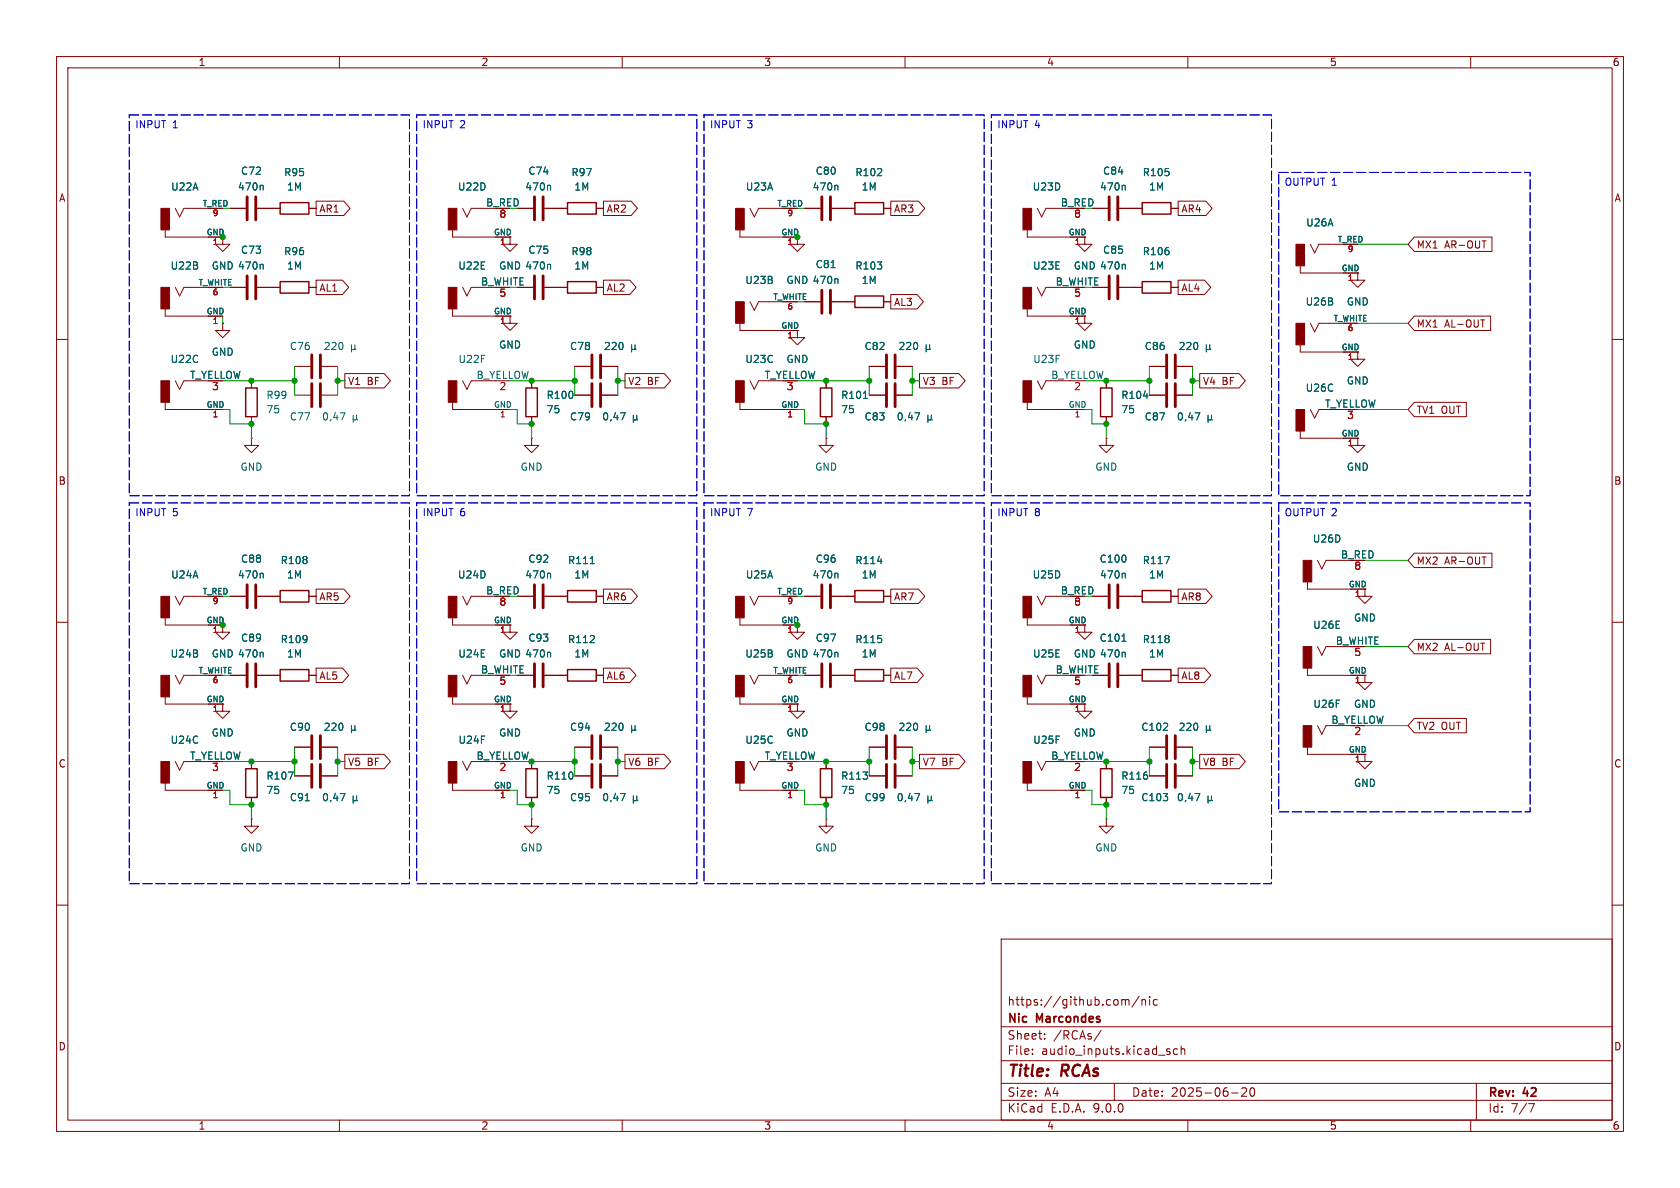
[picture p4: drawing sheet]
<svg xmlns="http://www.w3.org/2000/svg" width="297mm" height="210mm" viewBox="0 0 297 210" stroke-linecap="round" stroke-linejoin="round" font-family="sans-serif">
<g fill="none" stroke="#840000" stroke-width=".18">
<path d="M10 10h277v190h-277zM12 12h273v186h-273zM60 10v2M110 10v2M160 10v2M210 10v2M260 10v2M31 36.8l.7 1.6 .8-1.6h6.9M40.6 36.8h2.8M45.5 36.8h4M54.6 36.8h1.3M55.9 35.6h4.9l1.1 1.2-1.1 1.3h-4.9z"/>
<path d="M81.8 36.8l.7 1.6 .8-1.6h4.3M91.4 36.8h2.8M96.3 36.8h4M105.4 36.8h1.3M106.7 35.6h4.9l1.1 1.2-1.1 1.3h-4.9zM132.6 36.8l.7 1.6 .8-1.6h6.9M142.2 36.8h2.8M147.1 36.8h4M156.2 36.8h1.3M157.5 35.6h4.9l1.1 1.2-1.1 1.3h-4.9zM183.4 36.8l.7 1.6 .8-1.6h4.3M193 36.8h2.8"/>
<path d="M197.9 36.8h4M207 36.8h1.3M208.3 35.6h4.9l1.1 1.2-1.1 1.3h-4.9zM29.2 40.6v1.3h10.2v1.3h1.2l-1.2 1.3-1.3-1.3h1.3M29.2 54.6v1.3h10.2M31 50.8l.7 1.5 .8-1.5h6.9M39.4 57.2v1.2h1.2l-1.2 1.3-1.3-1.3h1.3M39.4 57.2h.1M40.6 50.8h2.8M45.5 50.8h4M54.6 50.8h1.3M55.9 49.5h4.6l1.2 1.3-1.2 1.3h-4.6z"/>
<path d="M80 54.6v1.3h10.2v1.3h1.2l-1.2 1.2-1.3-1.2h1.3M80 40.6v1.3h10.2v1.3h1.2l-1.2 1.3-1.3-1.3h1.3M81.8 50.8l.7 1.5 .8-1.5h1.8M91.4 50.8h2.8M96.3 50.8h4M105.4 50.8h1.3M106.7 49.5h4.6l1.2 1.3-1.2 1.3h-4.6zM130.8 57.2v1.2h10.2v1.3h1.2l-1.2 1.3-1.3-1.3h1.3M130.8 40.6v1.3h10.2v1.3h1.2l-1.2 1.3-1.3-1.3h1.3M132.6 53.3l.7 1.6 .8-1.6h6.9M142.2 53.3h2.8M147.1 53.3h4"/>
<path d="M156.2 53.3h1.3M157.5 52.1h4.6l1.2 1.2-1.2 1.3h-4.6zM181.6 40.6v1.3h10.2v1.3h1.2l-1.2 1.3-1.3-1.3h1.3M181.6 54.6v1.3h10.2v1.3h1.2l-1.2 1.2-1.3-1.2h1.3M183.4 50.8l.7 1.5 .8-1.5h1.8M193 50.8h2.8M197.9 50.8h4M207 50.8h1.3M208.3 49.5h4.6l1.2 1.3-1.2 1.3h-4.6zM229.9 47v1.3h10.1v1.2h1.3l-1.3 1.3-1.2-1.3h1.2M231.6 43.2l.8 1.5 .8-1.5h6.8M231.6 57.2l.8 1.5 .8-1.5h6.8"/>
<path d="M250 41.9h13.8v2.6h-13.8l-1.1-1.3zM250 55.9h13.5v2.5h-13.5l-1.1-1.2zM261.8 56.6h.7M10 60h2M29.2 71.1v1.3h10.2M31 67.3l.7 1.5 .8-1.5h1.8M44.4 77.5v1.2h1.3l-1.3 1.3-1.2-1.3h1.2M44.4 77.5h.1M44.4 67.3v1.3M44.4 73.7v1.2M52.1 64.8h2.8M52.1 69.9h2.8"/>
<path d="M56.9 64.8h2.8M56.9 69.9h2.8M61 66h6.9l1.1 1.3-1.1 1.3h-6.9zM80 71.1v1.3h10.2M81.8 67.3l.7 1.5 .8-1.5h1.8M94 77.5v1.2h1.2l-1.2 1.3-1.3-1.3h1.3M94 77.5h.1M94 67.3v1.3M94 73.7v1.2M101.6 64.8h2.8M101.6 69.9h2.8M106.4 64.8h2.8"/>
<path d="M106.4 69.9h2.8M110.5 66h6.9l1.2 1.3-1.2 1.3h-6.9zM130.8 71.1v1.3h10.2M132.6 67.3l.7 1.5 .8-1.5h1.8M146 77.5v1.2h1.3l-1.3 1.3-1.2-1.3h1.2M146 77.5h.1M146 67.3v1.3M146 73.7v1.2M153.7 64.8h2.8M153.7 69.9h2.8M158.5 64.8h2.8M158.5 69.9h2.8"/>
<path d="M162.6 66h6.9l1.1 1.3-1.1 1.3h-6.9zM181.6 71.1v1.3h10.2M183.4 67.3l.7 1.5 .8-1.5h1.8M195.6 77.5v1.2h1.2l-1.2 1.3-1.3-1.3h1.3M195.6 77.5h.1M195.6 67.3v1.3M195.6 73.7v1.2M203.2 64.8h2.8M203.2 69.9h2.8M208 64.8h2.8M208 69.9h2.8M212.1 66h6.9l1.2 1.3-1.2 1.3h-6.9z"/>
<path d="M229.9 61v1.2h10.1v1.3h1.3l-1.3 1.3-1.2-1.3h1.2M229.9 76.2v1.3h10.1v1.2h1.3l-1.3 1.3-1.2-1.3h1.2M231.6 72.4l.8 1.5 .8-1.5h1.7M250 71.1h9.2v2.6h-9.2l-1.1-1.3zM285 60h2M232.9 99.1l.8 1.5 .7-1.5h4.4M250 97.8h13.8v2.5h-13.8l-1.1-1.2zM10 110h2M29.2 109.2v1.3h10.2v1.3h1.2l-1.2 1.2-1.3-1.2h1.3M31 119.4l.7 1.5 .8-1.5h6.9M31 105.4l.7 1.5 .8-1.5h6.9M40.6 119.4h2.8"/>
<path d="M40.6 105.4h2.8M45.5 119.4h4M45.5 105.4h4M54.6 119.4h1.3M54.6 105.4h1.3M55.9 104.1h4.9l1.1 1.3-1.1 1.3h-4.9zM55.9 118.1h4.6l1.2 1.3-1.2 1.3h-4.6zM80 109.2v1.3h10.2v1.3h1.2l-1.2 1.2-1.3-1.2h1.3M81.8 119.4l.7 1.5 .8-1.5h1.8M81.8 105.4l.7 1.5 .8-1.5h4.3M91.4 119.4h2.8M91.4 105.4h2.8"/>
<path d="M96.3 119.4h4M96.3 105.4h4M105.4 119.4h1.3M105.4 105.4h1.3M106.7 104.1h4.9l1.1 1.3-1.1 1.3h-4.9zM106.7 118.1h4.6l1.2 1.3-1.2 1.3h-4.6zM130.8 109.2v1.3h10.2v1.3h1.2l-1.2 1.2-1.3-1.2h1.3M132.6 119.4l.7 1.5 .8-1.5h6.9M132.6 105.4l.7 1.5 .8-1.5h6.9M142.2 119.4h2.8M142.2 105.4h2.8M147.1 119.4h4"/>
<path d="M147.1 105.4h4M156.2 119.4h1.3M156.2 105.4h1.3M157.5 104.1h4.9l1.1 1.3-1.1 1.3h-4.9zM157.5 118.1h4.6l1.2 1.3-1.2 1.3h-4.6zM181.6 109.2v1.3h10.2v1.3h1.2l-1.2 1.2-1.3-1.2h1.3M183.4 119.4l.7 1.5 .8-1.5h1.8M183.4 105.4l.7 1.5 .8-1.5h4.3M193 119.4h2.8M193 105.4h2.8M197.9 119.4h4M197.9 105.4h4"/>
<path d="M207 119.4h1.3M207 105.4h1.3M208.3 118.1h4.6l1.2 1.3-1.2 1.3h-4.6zM208.3 104.1h4.9l1.1 1.3-1.1 1.3h-4.9zM231.1 102.9v1.2h10.2v1.3h1.3l-1.3 1.3-1.3-1.3h1.3M231.1 118.1v1.3h10.2v1.3h1.3l-1.3 1.2-1.3-1.2h1.3M232.9 114.3l.8 1.5 .7-1.5h1.8M250 113h13.5v2.6h-13.5l-1.1-1.3zM261.8 113.7h.7M285 110h2M29.2 123.2v1.3h10.2v1.2h1.2l-1.2 1.3-1.3-1.3h1.3M29.2 138.4v1.3h10.2"/>
<path d="M31 134.6l.7 1.5 .8-1.5h1.8M44.4 134.6v1.3M52.1 132.1h2.8M52.1 137.2h2.8M56.9 132.1h2.8M56.9 137.2h2.8M61 133.3h6.9l1.1 1.3-1.1 1.3h-6.9zM80 123.2v1.3h10.2v1.2h1.2l-1.2 1.3-1.3-1.3h1.3M80 138.4v1.3h10.2M81.8 134.6l.7 1.5 .8-1.5h1.8M94 134.6v1.3M101.6 132.1h2.8"/>
<path d="M101.6 137.2h2.8M106.4 132.1h2.8M106.4 137.2h2.8M110.5 133.3h6.9l1.2 1.3-1.2 1.3h-6.9zM130.8 123.2v1.3h10.2v1.2h1.2l-1.2 1.3-1.3-1.3h1.3M130.8 138.4v1.3h10.2M132.6 134.6l.7 1.5 .8-1.5h1.8M146 134.6v1.3M153.7 132.1h2.8M153.7 137.2h2.8M158.5 132.1h2.8M158.5 137.2h2.8"/>
<path d="M162.6 133.3h6.9l1.1 1.3-1.1 1.3h-6.9zM181.6 123.2v1.3h10.2v1.2h1.2l-1.2 1.3-1.3-1.3h1.3M181.6 138.4v1.3h10.2M183.4 134.6l.7 1.5 .8-1.5h1.8M195.6 134.6v1.3M203.2 132.1h2.8M203.2 137.2h2.8M208 132.1h2.8M208 137.2h2.8M212.1 133.3h6.9l1.2 1.3-1.2 1.3h-6.9zM231.1 132.1v1.3h10.2v1.2h1.3l-1.3 1.3-1.3-1.3h1.3M232.9 128.3l.8 1.5 .7-1.5h1.8"/>
<path d="M250 127h9.2v2.5h-9.2l-1.1-1.2zM44.4 144.8v1.3h1.3l-1.3 1.2-1.2-1.2h1.2M44.4 144.8h.1M44.4 141v1.2M94 144.8v1.3h1.2l-1.2 1.2-1.3-1.2h1.3M94 144.8h.1M94 141v1.2M146 144.8v1.3h1.3l-1.3 1.2-1.2-1.2h1.2M146 144.8h.1M146 141v1.2M195.6 144.8v1.3h1.2l-1.2 1.2-1.3-1.2h1.3M195.6 144.8h.1"/>
<path d="M195.6 141v1.2M10 160h2M177 166h108v32h-108zM198.4 176.8l.3-.1 .3 .2M199 176.9l.2-.2 .3 .1 .1 .9M199 176.9v.8M201.4 176.1l-1.3 2M201.9 176.8l.2-.1 .4 .1v.9M201.9 176.7v1M203.2 176.2v.1M203.2 176.7v1M204.6 176.8l-.4-.1-.3 .3v.4l.1 .2h.6"/>
<path d="M285 160h2M60 198v2M110 198v2M160 198v2M177 194.5h108M177 191.5h108M177 187.5h108M177 181.5h108M182.5 186.3v.1M182.5 185.5v.1M184.7 183.6v.1M184.7 182.8v.1"/>
<path d="M194.7 182.1l-1.3 2M197 191.5v3M206.3 185.8l.5 .2 .1 .1-.1 .2-.4 .1M206.3 185.5h.5M208.2 185.5l-.5-.1-.2 .3v.4l.1 .2h.6M208.8 185.5l.2-.1 .4 .1 .1 .9M208.8 184.9v1.5M210 198v2M217.7 193.2h1.2M219.5 192.4l.6-.1 .2 .1 .1 .3-.9 1.1h.9M221.1 192.4l.2-.1a.81 .81 0 0 1 .6 .6 .81 .81 0 0 1-.3 .8l-.1 .1a.81 .81 0 0 1-.4-1.4zM260 198v2"/>
<path d="M261 191.5v6.5M270.2 195.1h1l-.6 1.5"/>
</g>
<g fill="none" stroke="#840000" stroke-width=".51">
<path d="M43.7 34.8v4.1M45.2 34.8v4.1M94.5 34.8v4.1M96 34.8v4.1M145.3 34.8v4.1M146.8 34.8v4.1M196.1 34.8v4.1M197.6 34.8v4.1M43.7 48.8v4M45.2 48.8v4M94.5 48.8v4M96 48.8v4"/>
<path d="M145.3 51.3v4.1M146.8 51.3v4.1M196.1 48.8v4M197.6 48.8v4M55.1 62.7v4.1M55.1 67.8v4.1M56.6 62.7v4.1M56.6 67.8v4.1M104.6 62.7v4.1M104.6 67.8v4.1M106.2 62.7v4.1M106.2 67.8v4.1"/>
<path d="M156.7 62.7v4.1M156.7 67.8v4.1M158.2 62.7v4.1M158.2 67.8v4.1M206.2 62.7v4.1M206.2 67.8v4.1M207.8 62.7v4.1M207.8 67.8v4.1M43.7 103.4v4M43.7 117.3v4.1M45.2 103.4v4M45.2 117.3v4.1"/>
<path d="M94.5 103.4v4M94.5 117.3v4.1M96 103.4v4M96 117.3v4.1M145.3 103.4v4M145.3 117.3v4.1M146.8 103.4v4M146.8 117.3v4.1M196.1 103.4v4M196.1 117.3v4.1M197.6 103.4v4M197.6 117.3v4.1"/>
<path d="M55.1 130v4.1M55.1 135.1v4.1M56.6 130v4.1M56.6 135.1v4.1M104.6 130v4.1M104.6 135.1v4.1M106.2 130v4.1M106.2 135.1v4.1M156.7 130v4.1M156.7 135.1v4.1M158.2 130v4.1M158.2 135.1v4.1"/>
<path d="M206.2 130v4.1M206.2 135.1v4.1M207.8 130v4.1M207.8 135.1v4.1"/>
</g>
<g fill="none" stroke="#006464" stroke-width=".18">
<path d="M46.4 32.8l.1 .1v.7M97.2 32.8l.1 .1v.7M148 32.8l.1 .1v.7M198.8 32.8l.1 .1v.7M46.4 46.7l.1 .2v.7M97.2 46.7l.1 .2v.7M146.9 47.3h.8M148 49.3l.1 .1v.7M198.8 46.7l.1 .2v.7M60.1 73h.9l-.6 1.2M62.1 60.9v1.3M62.1 61.6l.2 .2h.3l.1-.2"/>
<path d="M62.4 73.4v1.3M62.4 74.1l.2 .1h.3l.1-.1M62.7 61.6l.2 .2M62.7 60.9v.7M63 73.4v.7M63 74.1l.2 .1M109.7 73h.8l-.5 1.2M111.7 61.6l.1 .2h.3l.2-.2M111.7 60.9v1.3M112 73.4v1.3M112 74.1l.1 .1h.3l.2-.1M112.3 60.9v.7"/>
<path d="M112.3 61.6l.1 .2M112.6 73.4v.7M112.6 74.1l.2 .1M152.6 70.4h.8M161.7 73h.9l-.6 1.2M163.7 61.6l.2 .2h.3l.1-.2M163.7 60.9v1.3M164 73.4v1.3M164 74.1l.2 .1h.3l.1-.1M164.3 60.9v.7M164.3 61.6l.2 .2M164.6 73.4v.7"/>
<path d="M164.6 74.1l.2 .1M202.2 70h.7M211.3 73h.8l-.5 1.2M213.3 61.6l.1 .2h.3l.2-.2M213.3 60.9v1.3M213.6 73.4v1.3M213.6 74.1l.1 .1h.3l.2-.1M213.9 60.9v.7M213.9 61.6l.1 .2M214.2 73.4v.7M214.2 74.1l.2 .1M104.4 99.6h.7"/>
<path d="M155.2 99.2h.7M205.9 98.4h.8l-.5 1.2M46.4 101.3l.1 .2v.7M46.4 115.3l.1 .2v.6M97.2 115.3l.1 .2v.6M97.2 101.3l.1 .2v.7M148 101.3l.1 .2v.7M148 115.3l.1 .2v.6M198.3 113.4h.8M198.8 101.3l.1 .2v.7M198.8 115.3l.1 .2v.6M51 136.5h.8l-.5 1.2"/>
<path d="M62.1 128.3v1.2M62.1 128.9l.2 .2h.3l.1-.2M62.7 128.3v.6M62.7 128.9l.2 .2M111.7 128.9l.1 .2h.3l.2-.2M111.7 128.3v1.2M112.3 128.9l.1 .2M112.3 128.3v.6M163.7 128.9l.2 .2h.3l.1-.2M163.7 128.3v1.2M164.3 128.9l.2 .2M164.3 128.3v.6"/>
<path d="M213.3 128.3v1.2M213.3 128.9l.1 .2h.3l.2-.2M213.9 128.9l.1 .2M213.9 128.3v.6M54 141.5h.7M60.1 140.3h.9l-.6 1.2M62.4 141.4l.2 .1h.3l.1-.1M62.4 140.7v1.3M63 141.4l.2 .1M63 140.7v.7M109.7 140.3h.8l-.5 1.2M112 141.4l.1 .1h.3l.2-.1"/>
<path d="M112 140.7v1.3M112.6 141.4l.2 .1M112.6 140.7v.7M161.7 140.3h.9l-.6 1.2M164 141.4l.2 .1h.3l.1-.1M164 140.7v1.3M164.6 141.4l.2 .1M164.6 140.7v.7M211.3 140.3h.8l-.5 1.2M213.6 140.7v1.3M213.6 141.4l.1 .1h.3l.2-.1M214.2 141.4l.2 .1"/>
<path d="M214.2 140.7v.7"/>
</g>
<g fill="none" stroke="#840000" stroke-width=".25">
<path d="M49.5 35.8h5.1v2h-5.1zM100.3 35.8h5.1v2h-5.1zM151.1 35.8h5.1v2h-5.1zM201.9 35.8h5.1v2h-5.1zM49.5 49.8h5.1v2h-5.1zM100.3 49.8h5.1v2h-5.1zM151.1 52.3h5.1v2.1h-5.1zM201.9 49.8h5.1v2h-5.1zM43.4 68.6h2.1v5.1h-2.1zM93 68.6h2v5.1h-2zM145 68.6h2.1v5.1h-2.1zM194.6 68.6h2v5.1h-2z"/>
<path d="M49.5 118.4h5.1v2h-5.1zM49.5 104.4h5.1v2h-5.1zM100.3 104.4h5.1v2h-5.1zM100.3 118.4h5.1v2h-5.1zM151.1 118.4h5.1v2h-5.1zM151.1 104.4h5.1v2h-5.1zM201.9 104.4h5.1v2h-5.1zM201.9 118.4h5.1v2h-5.1zM43.4 135.9h2.1v5.1h-2.1zM93 135.9h2v5.1h-2zM145 135.9h2.1v5.1h-2.1zM194.6 135.9h2v5.1h-2z"/>
</g>
<g fill="#840000" stroke="#840000" stroke-width=".18">
<path d="M28.4 36.8h1.6v3.8h-1.6z"/>
<path d="M28.4 50.8h1.6v3.8h-1.6z"/>
<path d="M28.4 67.3h1.6v3.8h-1.6z"/>
<path d="M180.8 134.6h1.6v3.8h-1.6z"/>
<path d="M180.8 119.4h1.6v3.8h-1.6z"/>
<path d="M180.8 105.4h1.6v3.8h-1.6z"/>
<path d="M79.2 105.4h1.6v3.8h-1.6z"/>
<path d="M130 119.4h1.6v3.8h-1.6z"/>
<path d="M130 134.6h1.6v3.8h-1.6z"/>
<path d="M79.2 119.4h1.6v3.8h-1.6z"/>
<path d="M79.2 134.6h1.6v3.8h-1.6z"/>
<path d="M28.4 134.6h1.6v3.8h-1.6z"/>
<path d="M28.4 119.4h1.6v3.8h-1.6z"/>
<path d="M130 105.4h1.6v3.8h-1.6z"/>
<path d="M28.4 105.4h1.6v3.8h-1.6z"/>
<path d="M180.8 36.8h1.6v3.8h-1.6z"/>
<path d="M180.8 50.8h1.6v3.8h-1.6z"/>
<path d="M79.2 50.8h1.6v3.8h-1.6z"/>
<path d="M79.2 36.8h1.6v3.8h-1.6z"/>
<path d="M79.2 67.3h1.6v3.8h-1.6z"/>
<path d="M180.8 67.3h1.6v3.8h-1.6z"/>
<path d="M229.1 43.2h1.5v3.8h-1.5z"/>
<path d="M229.1 57.2h1.5v3.8h-1.5z"/>
<path d="M130 67.3h1.6v3.8h-1.6z"/>
<path d="M229.1 72.4h1.5v3.8h-1.5z"/>
<path d="M230.4 114.3h1.5v3.8h-1.5z"/>
<path d="M230.4 99.1h1.5v3.8h-1.5z"/>
<path d="M230.4 128.3h1.5v3.8h-1.5z"/>
<path d="M130 53.3h1.6v3.9h-1.6z"/>
<path d="M130 36.8h1.6v3.8h-1.6z"/>
</g>
<g fill="none" stroke="#009600" stroke-width=".18">
<path d="M39.4 55.9v1.3M240 43.2h8.9M240 57.2h8.9M39.4 72.4h1.2v2.5h3.8v2.6M39.4 67.3h12.7M52.1 64.8v5.1M59.7 67.3h1.3M59.7 64.8v5.1M90.2 72.4h1.2v2.5h2.6v2.6M90.2 67.3h11.4M101.6 64.8v5.1M109.2 67.3h1.3"/>
<path d="M109.2 64.8v5.1M141 72.4h1.2v2.5h3.8v2.6M141 67.3h12.7M153.7 64.8v5.1M161.3 67.3h1.3M161.3 64.8v5.1M191.8 72.4h1.2v2.5h2.6v2.6M191.8 67.3h11.4M203.2 64.8v5.1M210.8 67.3h1.3M210.8 64.8v5.1M240 72.4h8.9"/>
<path d="M241.3 99.1h7.6M241.3 114.3h7.6M39.4 134.6h12.7M39.4 139.7h1.2v2.5h3.8v2.6M52.1 132.1v5.1M59.7 134.6h1.3M59.7 132.1v5.1M90.2 134.6h11.4M90.2 139.7h1.2v2.5h2.6v2.6M101.6 132.1v5.1M109.2 134.6h1.3M109.2 132.1v5.1"/>
<path d="M141 134.6h12.7M141 139.7h1.2v2.5h3.8v2.6M153.7 132.1v5.1M161.3 134.6h1.3M161.3 132.1v5.1M191.8 134.6h11.4M191.8 139.7h1.2v2.5h2.6v2.6M203.2 132.1v5.1M210.8 134.6h1.3M210.8 132.1v5.1M241.3 128.3h7.6"/>
</g>
<path d="M22.9 20.3h49.5v67.3h-49.5zM73.7 20.3h49.5v67.3h-49.5zM124.5 20.3h49.5v67.3h-49.5zM175.3 20.3h49.5v67.3h-49.5zM226.1 30.5h44.4v57.1h-44.4zM22.9 88.9h49.5v67.3h-49.5zM73.7 88.9h49.5v67.3h-49.5zM124.5 88.9h49.5v67.3h-49.5zM175.3 88.9h49.5v67.3h-49.5zM226.1 88.9h44.4v54.6h-44.4z" fill="none" stroke="#0000c2" stroke-width=".18" stroke-dasharray="1.7 .6"/>
<g fill="#009600" stroke="#009600" stroke-width=".18">
<circle cx="195.6" cy="142.2" r=".46"/>
<circle cx="195.6" cy="134.6" r=".46"/>
<circle cx="203.2" cy="134.6" r=".46"/>
<circle cx="210.8" cy="134.6" r=".46"/>
<circle cx="153.7" cy="134.6" r=".46"/>
<circle cx="146" cy="134.6" r=".46"/>
<circle cx="146" cy="142.2" r=".46"/>
<circle cx="141" cy="110.5" r=".46"/>
<circle cx="161.3" cy="134.6" r=".46"/>
<circle cx="210.8" cy="67.3" r=".46"/>
<circle cx="195.6" cy="67.3" r=".46"/>
<circle cx="203.2" cy="67.3" r=".46"/>
<circle cx="195.6" cy="74.9" r=".46"/>
<circle cx="146" cy="74.9" r=".46"/>
<circle cx="141" cy="41.9" r=".46"/>
<circle cx="153.7" cy="67.3" r=".46"/>
<circle cx="161.3" cy="67.3" r=".46"/>
<circle cx="146" cy="67.3" r=".46"/>
<circle cx="94" cy="67.3" r=".46"/>
<circle cx="94" cy="74.9" r=".46"/>
<circle cx="109.2" cy="67.3" r=".46"/>
<circle cx="101.6" cy="67.3" r=".46"/>
<circle cx="44.4" cy="134.6" r=".46"/>
<circle cx="52.1" cy="134.6" r=".46"/>
<circle cx="59.7" cy="134.6" r=".46"/>
<circle cx="39.4" cy="110.5" r=".46"/>
<circle cx="44.4" cy="142.2" r=".46"/>
<circle cx="94" cy="142.2" r=".46"/>
<circle cx="109.2" cy="134.6" r=".46"/>
<circle cx="94" cy="134.6" r=".46"/>
<circle cx="101.6" cy="134.6" r=".46"/>
<circle cx="39.4" cy="41.9" r=".46"/>
<circle cx="44.4" cy="74.9" r=".46"/>
<circle cx="59.7" cy="67.3" r=".46"/>
<circle cx="44.4" cy="67.3" r=".46"/>
<circle cx="52.1" cy="67.3" r=".46"/>
</g>
<g font-size="2.8" fill="#840000">
<text x="178" y="190.9">Title:</text>
<text x="187.7" y="190.9">RCAs</text>
</g>
<g font-size="2.1" fill="#840000">
<text x="178" y="178">https://github.com/nic</text>
<text x="178" y="184">Sheet:</text>
<text x="178" y="181.2">Nic</text>
<text x="183.3" y="181.2">Marcondes</text>
<text x="186.2" y="184">/RCAs/</text>
<text x="178" y="186.7">File:</text>
<text x="184.1" y="186.7">audio_inputs.kicad_sch</text>
<text x="178" y="196.9">KiCad</text>
<text x="178" y="194.1">Size:</text>
<text x="184.7" y="194.1">A4</text>
<text x="185.7" y="196.9">E.D.A.</text>
<text x="193.3" y="196.9">9.0.0</text>
<text x="200" y="194.1">Date:</text>
<text x="207" y="194.1">2025-06-20</text>
<text x="263" y="194.3">Rev:</text>
<text x="263" y="196.9">Id:</text>
<text x="267.1" y="196.9">7/7</text>
<text x="269.4" y="194.3">42</text>
</g>
<g font-size="1.8" fill="#840000">
<text x="35" y="11.9">1</text>
<text x="85" y="11.9">2</text>
<text x="135" y="11.9">3</text>
<text x="185" y="11.9">4</text>
<text x="235" y="11.9">5</text>
<text x="285" y="11.9">6</text>
<text x="10.3" y="35.9">A</text>
<text x="285.3" y="35.9">A</text>
<text x="56.4" y="37.8">AR1</text>
<text x="107.2" y="37.8">AR2</text>
<text x="158" y="37.8">AR3</text>
<text x="208.8" y="37.8">AR4</text>
<text x="250.3" y="44.1">MX1</text>
<text x="255.4" y="44.1">AR-OUT</text>
<text x="56.4" y="51.8">AL1</text>
<text x="107.2" y="51.8">AL2</text>
<text x="208.8" y="51.8">AL4</text>
<text x="158" y="54.3">AL3</text>
<text x="250.3" y="58.1">MX1</text>
<text x="255.4" y="58.1">AL-OUT</text>
<text x="61.4" y="68.3">V1</text>
<text x="64.9" y="68.3">BF</text>
<text x="111" y="68.3">V2</text>
<text x="114.4" y="68.3">BF</text>
<text x="163" y="68.3">V3</text>
<text x="166.5" y="68.3">BF</text>
<text x="212.6" y="68.3">V4</text>
<text x="216" y="68.3">BF</text>
<text x="250.3" y="73.3">TV1 OUT</text>
<text x="10.3" y="85.9">B</text>
<text x="285.3" y="85.9">B</text>
<text x="250.3" y="100">MX2</text>
<text x="255.4" y="100">AR-OUT</text>
<text x="56.4" y="106.4">AR5</text>
<text x="107.2" y="106.4">AR6</text>
<text x="158" y="106.4">AR7</text>
<text x="208.8" y="106.4">AR8</text>
<text x="250.3" y="115.3">MX2</text>
<text x="255.4" y="115.3">AL-OUT</text>
<text x="56.4" y="120.3">AL5</text>
<text x="107.2" y="120.3">AL6</text>
<text x="158" y="120.3">AL7</text>
<text x="208.8" y="120.3">AL8</text>
<text x="250.3" y="129.2">TV2 OUT</text>
<text x="10.3" y="135.9">C</text>
<text x="61.4" y="135.6">V5</text>
<text x="64.9" y="135.6">BF</text>
<text x="111" y="135.6">V6</text>
<text x="114.4" y="135.6">BF</text>
<text x="163" y="135.6">V7</text>
<text x="166.5" y="135.6">BF</text>
<text x="212.6" y="135.6">V8</text>
<text x="216" y="135.6">BF</text>
<text x="285.3" y="135.9">C</text>
<text x="10.3" y="185.9">D</text>
<text x="285.3" y="185.9">D</text>
<text x="35" y="199.9">1</text>
<text x="85" y="199.9">2</text>
<text x="135" y="199.9">3</text>
<text x="185" y="199.9">4</text>
<text x="235" y="199.9">5</text>
<text x="285" y="199.9">6</text>
</g>
<g font-size="1.8" fill="#0000c2">
<text x="23.8" y="23">INPUT</text>
<text x="30.5" y="23">1</text>
<text x="74.6" y="23">INPUT</text>
<text x="81.3" y="23">2</text>
<text x="125.4" y="23">INPUT</text>
<text x="132.1" y="23">3</text>
<text x="176.2" y="23">INPUT</text>
<text x="182.9" y="23">4</text>
<text x="227" y="33.2">OUTPUT 1</text>
<text x="23.8" y="91.6">INPUT</text>
<text x="30.5" y="91.6">5</text>
<text x="74.6" y="91.6">INPUT</text>
<text x="81.3" y="91.6">6</text>
<text x="125.4" y="91.6">INPUT</text>
<text x="132.1" y="91.6">7</text>
<text x="176.2" y="91.6">INPUT</text>
<text x="182.9" y="91.6">8</text>
<text x="227" y="91.6">OUTPUT 2</text>
</g>
<g font-size="1.8" fill="#006464">
<text x="30.2" y="33.9">U22A</text>
<text x="42" y="33.9">470n</text>
<text x="42.5" y="31.1">C72</text>
<text x="50.1" y="31.3">R95</text>
<text x="50.6" y="33.9">1M</text>
<text x="80.9" y="33.9">U22D</text>
<text x="92.8" y="33.9">470n</text>
<text x="93.3" y="31.1">C74</text>
<text x="100.9" y="31.3">R97</text>
<text x="101.4" y="33.9">1M</text>
<text x="131.8" y="33.9">U23A</text>
<text x="143.6" y="33.9">470n</text>
<text x="144.1" y="31.1">C80</text>
<text x="151.1" y="31.3">R102</text>
<text x="152.2" y="33.9">1M</text>
<text x="182.5" y="33.9">U23D</text>
<text x="194.4" y="33.9">470n</text>
<text x="194.9" y="31.1">C84</text>
<text x="201.9" y="31.3">R105</text>
<text x="203" y="33.9">1M</text>
<text x="85.8" y="36.6">B_RED</text>
<text x="187.4" y="36.6">B_RED</text>
<text x="230.8" y="40.2">U26A</text>
<text x="30.1" y="47.9">U22B</text>
<text x="37.3" y="47.9">GND 470n</text>
<text x="42.5" y="45.1">C73</text>
<text x="50.1" y="45.3">R96</text>
<text x="50.6" y="47.9">1M</text>
<text x="80.9" y="47.9">U22E</text>
<text x="88.1" y="47.9">GND 470n</text>
<text x="93.3" y="45.1">C75</text>
<text x="100.9" y="45.3">R98</text>
<text x="101.4" y="47.9">1M</text>
<text x="144.1" y="47.6">C81</text>
<text x="151.1" y="47.9">R103</text>
<text x="182.5" y="47.9">U23E</text>
<text x="189.7" y="47.9">GND 470n</text>
<text x="194.9" y="45.1">C85</text>
<text x="201.9" y="45.3">R106</text>
<text x="203" y="47.9">1M</text>
<text x="84.9" y="50.5">B_WHITE</text>
<text x="131.7" y="50.4">U23B</text>
<text x="138.9" y="50.4">GND 470n</text>
<text x="152.2" y="50.4">1M</text>
<text x="186.5" y="50.5">B_WHITE</text>
<text x="230.7" y="54.2">U26B</text>
<text x="238" y="54.2">GND</text>
<text x="30.1" y="64.4">U22C</text>
<text x="37.3" y="63.1">GND</text>
<text x="51.1" y="62.1">C76</text>
<text x="57.1" y="62.1">220</text>
<text x="81" y="64.4">U22F</text>
<text x="88.1" y="61.8">GND</text>
<text x="100.7" y="62.1">C78</text>
<text x="106.7" y="62.1">220</text>
<text x="131.7" y="64.4">U23C</text>
<text x="138.9" y="64.4">GND</text>
<text x="152.7" y="62.1">C82</text>
<text x="158.7" y="62.1">220</text>
<text x="182.6" y="64.4">U23F</text>
<text x="189.7" y="61.8">GND</text>
<text x="202.3" y="62.1">C86</text>
<text x="208.3" y="62.1">220</text>
<text x="33.5" y="67.1">T_YELLOW</text>
<text x="47" y="70.7">R99</text>
<text x="84.1" y="67.1">B_YELLOW</text>
<text x="96.5" y="70.7">R100</text>
<text x="135.1" y="67.1">T_YELLOW</text>
<text x="148.6" y="70.7">R101</text>
<text x="185.7" y="67.1">B_YELLOW</text>
<text x="198.1" y="70.7">R104</text>
<text x="230.7" y="69.4">U26C</text>
<text x="238" y="68.2">GND</text>
<text x="47" y="73.3">75</text>
<text x="51.1" y="74.5">C77</text>
<text x="56.8" y="74.5">0,47</text>
<text x="96.5" y="73.3">75</text>
<text x="100.7" y="74.5">C79</text>
<text x="106.4" y="74.5">0,47</text>
<text x="148.6" y="73.3">75</text>
<text x="152.7" y="74.5">C83</text>
<text x="158.4" y="74.5">0,47</text>
<text x="198.1" y="73.3">75</text>
<text x="202.3" y="74.5">C87</text>
<text x="208" y="74.5">0,47</text>
<text x="234.2" y="72.1">T_YELLOW</text>
<text x="42.4" y="83.4">GND</text>
<text x="91.9" y="83.4">GND</text>
<text x="144" y="83.4">GND</text>
<text x="193.5" y="83.4">GND</text>
<text x="238" y="83.4">GND</text>
<text x="42.5" y="99.7">C88</text>
<text x="49.5" y="99.9">R108</text>
<text x="93.3" y="99.7">C92</text>
<text x="100.3" y="99.9">R111</text>
<text x="144.1" y="99.7">C96</text>
<text x="151.1" y="99.9">R114</text>
<text x="194.3" y="99.7">C100</text>
<text x="201.9" y="99.9">R117</text>
<text x="232" y="96.1">U26D</text>
<text x="237" y="98.8">B_RED</text>
<text x="30.2" y="102.5">U24A</text>
<text x="42" y="102.5">470n</text>
<text x="50.6" y="102.5">1M</text>
<text x="80.9" y="102.5">U24D</text>
<text x="85.8" y="105.2">B_RED</text>
<text x="92.8" y="102.5">470n</text>
<text x="101.4" y="102.5">1M</text>
<text x="131.8" y="102.5">U25A</text>
<text x="143.6" y="102.5">470n</text>
<text x="152.2" y="102.5">1M</text>
<text x="182.5" y="102.5">U25D</text>
<text x="187.4" y="105.2">B_RED</text>
<text x="194.4" y="102.5">470n</text>
<text x="203" y="102.5">1M</text>
<text x="42.5" y="113.6">C89</text>
<text x="49.5" y="113.9">R109</text>
<text x="93.3" y="113.6">C93</text>
<text x="100.3" y="113.9">R112</text>
<text x="144.1" y="113.6">C97</text>
<text x="151.1" y="113.9">R115</text>
<text x="194.3" y="113.6">C101</text>
<text x="201.9" y="113.9">R118</text>
<text x="232.1" y="111.4">U26E</text>
<text x="239.3" y="110.1">GND</text>
<text x="30.1" y="116.4">U24B</text>
<text x="37.3" y="116.4">GND 470n</text>
<text x="50.6" y="116.4">1M</text>
<text x="80.9" y="116.4">U24E</text>
<text x="84.9" y="119.1">B_WHITE</text>
<text x="88.1" y="116.4">GND 470n</text>
<text x="101.4" y="116.4">1M</text>
<text x="131.7" y="116.4">U25B</text>
<text x="138.9" y="116.4">GND 470n</text>
<text x="152.2" y="116.4">1M</text>
<text x="182.5" y="116.4">U25E</text>
<text x="186.5" y="119.1">B_WHITE</text>
<text x="189.7" y="116.4">GND 470n</text>
<text x="203" y="116.4">1M</text>
<text x="236.1" y="114">B_WHITE</text>
<text x="232.1" y="125.3">U26F</text>
<text x="239.3" y="125.3">GND</text>
<text x="30.1" y="131.7">U24C</text>
<text x="37.3" y="130.4">GND</text>
<text x="51.1" y="129.4">C90</text>
<text x="57.1" y="129.4">220</text>
<text x="81" y="131.7">U24F</text>
<text x="88.1" y="130.4">GND</text>
<text x="100.7" y="129.4">C94</text>
<text x="106.7" y="129.4">220</text>
<text x="131.7" y="131.7">U25C</text>
<text x="138.9" y="130.4">GND</text>
<text x="152.7" y="129.4">C98</text>
<text x="158.7" y="129.4">220</text>
<text x="182.6" y="131.7">U25F</text>
<text x="189.7" y="130.4">GND</text>
<text x="201.7" y="129.4">C102</text>
<text x="208.3" y="129.4">220</text>
<text x="235.3" y="128">B_YELLOW</text>
<text x="33.5" y="134.4">T_YELLOW</text>
<text x="84.1" y="134.4">B_YELLOW</text>
<text x="135.1" y="134.4">T_YELLOW</text>
<text x="185.7" y="134.4">B_YELLOW</text>
<text x="47" y="138">R107</text>
<text x="47" y="140.6">75</text>
<text x="51.1" y="141.8">C91</text>
<text x="56.8" y="141.8">0,47</text>
<text x="96.5" y="138">R110</text>
<text x="96.5" y="140.6">75</text>
<text x="100.7" y="141.8">C95</text>
<text x="106.4" y="141.8">0,47</text>
<text x="148.6" y="138">R113</text>
<text x="148.6" y="140.6">75</text>
<text x="152.7" y="141.8">C99</text>
<text x="158.4" y="141.8">0,47</text>
<text x="198.1" y="138">R116</text>
<text x="198.1" y="140.6">75</text>
<text x="201.7" y="141.8">C103</text>
<text x="208" y="141.8">0,47</text>
<text x="239.3" y="139.3">GND</text>
<text x="42.4" y="150.7">GND</text>
<text x="91.9" y="150.7">GND</text>
<text x="144" y="150.7">GND</text>
<text x="193.5" y="150.7">GND</text>
</g>
<g font-size="1.8" fill="#a90000">
<text x="88.2" y="38.8">8</text>
<text x="189.8" y="38.8">8</text>
<text x="88.2" y="52.8">5</text>
<text x="189.8" y="52.8">5</text>
<text x="37.4" y="69.3">3</text>
<text x="88.2" y="69.3">2</text>
<text x="139" y="69.3">3</text>
<text x="189.8" y="69.3">2</text>
<text x="238.1" y="74.4">3</text>
<text x="239.3" y="101">8</text>
<text x="88.2" y="107.4">8</text>
<text x="189.8" y="107.4">8</text>
<text x="239.3" y="116.3">5</text>
<text x="88.2" y="121.4">5</text>
<text x="189.8" y="121.4">5</text>
<text x="239.3" y="130.3">2</text>
<text x="37.4" y="136.6">3</text>
<text x="88.2" y="136.6">2</text>
<text x="139" y="136.6">3</text>
<text x="189.8" y="136.6">2</text>
</g>
<g font-size="1.4" fill="#006464">
<text x="35.7" y="36.6">T_RED</text>
<text x="137.3" y="36.6">T_RED</text>
<text x="236.4" y="42.9">T_RED</text>
<text x="35" y="50.5">T_WHITE</text>
<text x="136.6" y="53.1">T_WHITE</text>
<text x="36.4" y="55.6">GND</text>
<text x="138" y="58.2">GND</text>
<text x="235.7" y="56.9">T_WHITE</text>
<text x="237.1" y="62">GND</text>
<text x="36.4" y="72.1">GND</text>
<text x="87.2" y="72.1">GND</text>
<text x="138" y="72.1">GND</text>
<text x="188.8" y="72.1">GND</text>
<text x="237.1" y="77.2">GND</text>
<text x="35.7" y="105.2">T_RED</text>
<text x="137.3" y="105.2">T_RED</text>
<text x="238.4" y="103.9">GND</text>
<text x="36.4" y="110.2">GND</text>
<text x="138" y="110.2">GND</text>
<text x="188.8" y="110.2">GND</text>
<text x="35" y="119.1">T_WHITE</text>
<text x="136.6" y="119.1">T_WHITE</text>
<text x="238.4" y="119.1">GND</text>
<text x="87.2" y="124.2">GND</text>
<text x="188.8" y="124.2">GND</text>
<text x="36.4" y="139.4">GND</text>
<text x="87.2" y="139.4">GND</text>
<text x="138" y="139.4">GND</text>
<text x="188.8" y="139.4">GND</text>
</g>
<g font-size="1.4" fill="#840000">
<text x="36.4" y="41.7">GND</text>
<text x="87.2" y="41.7">GND</text>
<text x="138" y="41.7">GND</text>
<text x="188.8" y="41.7">GND</text>
<text x="237.1" y="48">GND</text>
<text x="87.2" y="55.6">GND</text>
<text x="188.8" y="55.6">GND</text>
<text x="87.2" y="110.2">GND</text>
<text x="36.4" y="124.2">GND</text>
<text x="138" y="124.2">GND</text>
<text x="238.4" y="133.1">GND</text>
</g>
<g font-size="1.4" fill="#a90000">
<text x="37.5" y="38.6">9</text>
<text x="139.1" y="38.6">9</text>
<text x="37.5" y="43.6">1</text>
<text x="88.3" y="43.6">1</text>
<text x="139.1" y="43.6">1</text>
<text x="189.9" y="43.6">1</text>
<text x="238.1" y="44.9">9</text>
<text x="37.5" y="52.5">6</text>
<text x="238.1" y="50">1</text>
<text x="37.5" y="57.6">1</text>
<text x="88.3" y="57.6">1</text>
<text x="139.1" y="55.1">6</text>
<text x="189.9" y="57.6">1</text>
<text x="238.1" y="58.9">6</text>
<text x="139.1" y="60.1">1</text>
<text x="238.1" y="64">1</text>
<text x="37.5" y="74.1">1</text>
<text x="88.3" y="74.1">1</text>
<text x="139.1" y="74.1">1</text>
<text x="189.9" y="74.1">1</text>
<text x="238.1" y="79.2">1</text>
<text x="37.5" y="107.1">9</text>
<text x="139.1" y="107.1">9</text>
<text x="239.4" y="105.9">1</text>
<text x="37.5" y="112.2">1</text>
<text x="88.3" y="112.2">1</text>
<text x="139.1" y="112.2">1</text>
<text x="189.9" y="112.2">1</text>
<text x="37.5" y="121.1">6</text>
<text x="139.1" y="121.1">6</text>
<text x="239.4" y="121.1">1</text>
<text x="37.5" y="126.2">1</text>
<text x="88.3" y="126.2">1</text>
<text x="139.1" y="126.2">1</text>
<text x="189.9" y="126.2">1</text>
<text x="239.4" y="135.1">1</text>
<text x="37.5" y="141.4">1</text>
<text x="88.3" y="141.4">1</text>
<text x="139.1" y="141.4">1</text>
<text x="189.9" y="141.4">1</text>
</g>
</svg>
